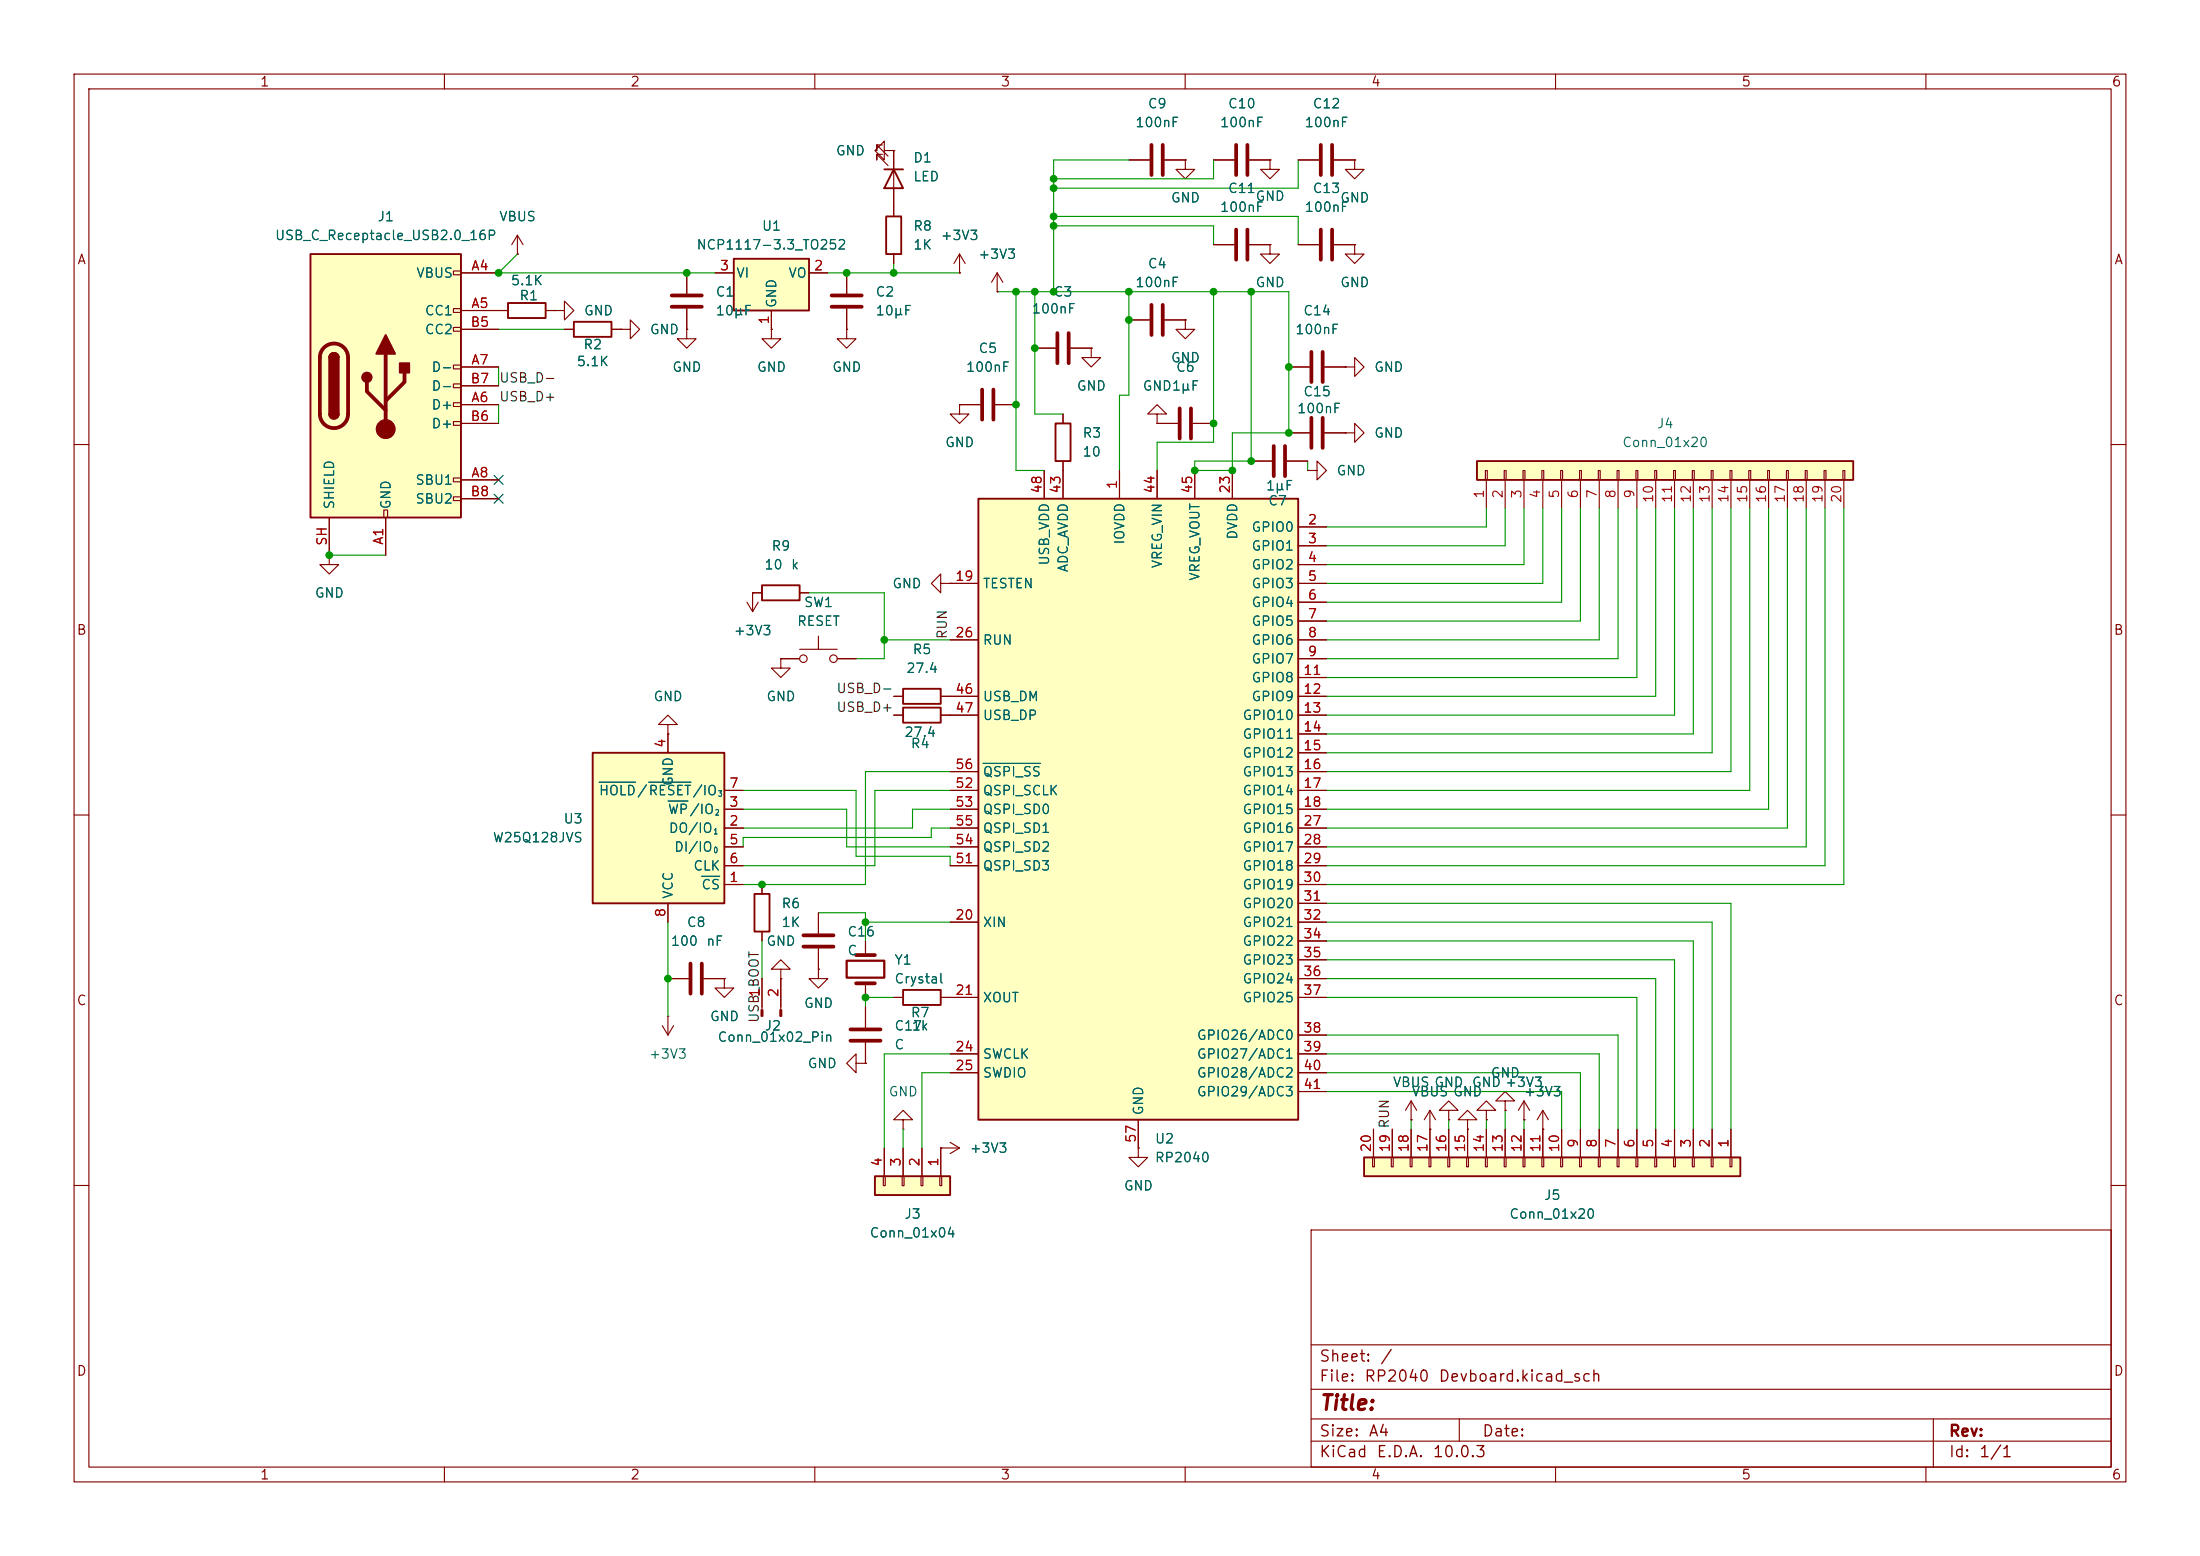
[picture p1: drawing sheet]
<svg xmlns="http://www.w3.org/2000/svg" width="297mm" height="210mm" viewBox="0 0 297 210" stroke-linecap="round" stroke-linejoin="round" font-family="sans-serif">
<g fill="none" stroke="#840000" stroke-width=".15">
<path d="M10 10h277v190h-277zM12 12h273v186h-273zM60 10v2M110 10v2M160 10v2M210 10v2M260 10v2M152.4 21.6h2.8M157.2 21.6h2.8M160 21.6v1.3h1.3l-1.3 1.2-1.3-1.2h1.3M160 21.6h.1M10 60h2"/>
<path d="M44.4 74.9v1.3h1.3l-1.3 1.3-1.2-1.3h1.2M44.4 74.9h.1M285 60h2M10 110h2M285 110h2M90.2 132.1h2.8M95 132.1h2.8M121.9 151.1h1.3l-1.3-1.2-1.3 1.2h1.3v1.3M121.9 152.4h.1M10 160h2M177 166h108v32h-108zM285 160h2"/>
<path d="M60 198v2M110 198v2M160 198v2M177 194.5h108M177 191.5h108M177 187.5h108M177 181.5h108M197 191.5v3M210 198v2M260 198v2M261 191.5v6.5"/>
</g>
<path d="M155.4 19.6v4M157 19.6v4M93.2 130v4.1M94.7 130v4.1" fill="none" stroke="#840000" stroke-width=".51"/>
<path d="M41.9 34.3h20.3v35.6h-20.3z" fill="#ffffc2"/>
<g fill="none" stroke="#840000" stroke-width=".15">
<path d="M61.2 36.6h1v.5h-1zM62.2 36.8h5.1M61.2 41.7h1v.5h-1zM61.2 44.2h1v.5h-1zM61.2 49.3h1v.5h-1zM61.2 51.8h1v.5h-1zM61.2 54.4h1v.5h-1zM61.2 56.9h1v.5h-1zM62.2 41.9h5.1M62.2 54.6h5.1M62.2 49.5h5.1M62.2 44.5h5.1"/>
<path d="M62.2 57.2h5.1M62.2 52.1h5.1M44.4 69.9v5M51.8 68.8h.5v1.1h-.5zM52.1 69.9v5M61.2 64.5h1v.5h-1zM61.2 67.1h1v.5h-1zM62.2 64.8h5.1M62.2 67.3h5.1M176.5 63.5h1.3v-1.3l1.3 1.3-1.3 1.3v-1.3M176.5 63.5h.1M116.8 127v1.9"/>
<path d="M116.8 132.7v1.9"/>
</g>
<path d="M41.9 34.3h20.3v35.6h-20.3zM44.4 48.3a.64 .64 0 0 1 .7-.7 .64 .64 0 0 1 .6 .7M44.4 55.9a.64 .64 0 0 0 .7 .6 .64 .64 0 0 0 .6-.6" fill="none" stroke="#840000" stroke-width=".25"/>
<path d="M43.7 46.9a1.9 1.9 0 0 1 2.1-.4 1.9 1.9 0 0 1 1.2 1.8v7.6a1.91 1.91 0 0 1-1.9 1.9 1.91 1.91 0 0 1-1.9-1.9v-7.6a1.9 1.9 0 0 1 .5-1.4zM49.5 51.6v1.2l2.6 2.6M52.1 47.8v10.1M54.6 50.3v1.3l-2.5 2.5M115.6 132.7h2.5M115.6 128.9h2.5" fill="none" stroke="#840000" stroke-width=".51"/>
<g fill="#840000" stroke="#840000" stroke-width=".25">
<path d="M44.4 48.3h1.3v7.6h-1.3z"/>
<path d="M44.6 47.8a.64 .64 0 0 1 .7-.1 .64 .64 0 0 1 .4 .6h-1.3z"/>
<path d="M44.4 55.9h1.3a.64 .64 0 0 1-.6 .6 .64 .64 0 0 1-.7-.6z"/>
<path d="M52.1 45.2l1.2 2.6h-2.5z"/>
<path d="M54 49h1.2v1.3h-1.2z"/>
<circle cx="49.5" cy="50.9" r=".63"/>
</g>
<circle cx="52.1" cy="57.9" r="1.27" fill="#840000" stroke="#840000" stroke-width=".15"/>
<path d="M114.3 129.7h5.1v2.3h-5.1z" fill="none" stroke="#840000" stroke-width=".3"/>
<path d="M118.1 158.8h10.2v2.5h-10.2z" fill="#ffffc2"/>
<path d="M68.6 40.9h5.1v2h-5.1zM102.9 79h5v2h-5zM118.1 158.8h10.2v2.5h-10.2z" fill="none" stroke="#840000" stroke-width=".25"/>
<g fill="none" stroke="#840000" stroke-width=".15">
<path d="M69.8 34.3h.1M69.8 31.8l-.7 1.2M69.8 31.8l.8 1.2M69.8 31.8v2.5M67.3 41.9h1.3M73.7 41.9h1.2M83.8 44.5h1.3v-1.3l1.3 1.3-1.3 1.2v-1.2M83.8 44.5h.1M104.1 44.5v1.2h1.3l-1.3 1.3-1.2-1.3h1.2M104.1 44.5h.1M181.6 49.5h1.3v-1.2l1.2 1.2-1.2 1.3v-1.3M181.6 49.5h.1"/>
<path d="M101.6 80h1.3M107.9 80h1.3M119.3 158.8h.2v1.2h-.2zM119.4 154.9v3.9M121.8 158.8h.2v1.2h-.2zM121.9 154.9v3.9M124.3 158.8h.3v1.2h-.3zM124.5 154.9v3.9M126.9 158.8h.2v1.2h-.2zM127 154.9v3.9"/>
</g>
<path d="M99.1 34.9h10.1v7h-10.1z" fill="#ffffc2"/>
<path d="M99.1 34.9h10.1v7h-10.1zM77.5 43.4h5v2.1h-5zM142.5 57.2h2v5h-2zM101.9 120.7h2v5h-2zM121.9 133.6h5.1v2h-5.1z" fill="none" stroke="#840000" stroke-width=".25"/>
<g fill="none" stroke="#840000" stroke-width=".15">
<path d="M92.7 36.8v2.8M96.5 36.8h2.6M109.2 36.8h2.6M74.9 41.9h1.3v-1.3l1.3 1.3-1.3 1.3v-1.3M74.9 41.9h.1M76.2 44.5h1.3M82.5 44.5h1.3M92.7 44.5v1.2h1.3l-1.3 1.3-1.3-1.3h1.3M92.7 44.5h.1M92.7 41.7v2.8M104.1 41.9v2.6M129.5 54.6v1.3h1.3l-1.3 1.3-1.2-1.3h1.2"/>
<path d="M129.5 54.6h.1M129.5 54.6h2.8M134.4 54.6h2.8M139.7 47h2.8M143.5 55.9v1.3M144.5 47h2.8M147.3 47v1.3h1.3l-1.3 1.2-1.3-1.2h1.3M147.3 47h.1M143.5 62.2v1.3M100.8 81.3l.8 1.3M101.6 80h.1M101.6 80v2.6"/>
<path d="M102.4 81.3l-.8 1.3M102.9 119.4v1.3M102.9 125.7v1.3M102.9 132.1v4.2M105.4 130.8h1.3l-1.3-1.3-1.3 1.3h1.3v1.3M105.4 132.1h.1M105.4 132.1v4.2M110.5 123.2v2.8M110.5 128v2.8M120.6 134.6h1.3M127 134.6h1.3"/>
</g>
<path d="M90.7 39.9h4M90.7 41.4h4M132.6 52.6v4M134.1 52.6v4M142.7 45v4M144.3 45v4M108.5 126.2h4M108.5 127.8h4" fill="none" stroke="#840000" stroke-width=".51"/>
<g fill="#840000" stroke="#840000" stroke-width=".15">
<path d="M102.7 136.3h.3v.9h-.3z"/>
<path d="M105.3 136.3h.2v.9h-.2z"/>
</g>
<path d="M80 101.6h17.8v20.3h-17.8z" fill="#ffffc2"/>
<path d="M80 101.6h17.8v20.3h-17.8z" fill="none" stroke="#840000" stroke-width=".25"/>
<g fill="none" stroke="#840000" stroke-width=".15">
<path d="M156.2 55.9h1.3l-1.3-1.3-1.3 1.3h1.3v1.3M156.2 57.2h.1M90.2 97.8h1.2l-1.2-1.3-1.3 1.3h1.3v1.3M90.2 99.1h.1M90.2 99.1v2.5M97.8 119.4h2.5M97.8 111.8h2.5M97.8 109.2h2.5M97.8 114.3h2.5M97.8 116.8h2.5M97.8 106.7h2.5M90.2 121.9v2.6"/>
<path d="M110.5 130.8v1.3h1.3l-1.3 1.3-1.3-1.3h1.3M110.5 130.8h.1"/>
</g>
<path d="M80.9 105.6h4.9M87.6 105.6h5.7M90.2 108.1h2.7M94.7 118.3h2.5" fill="none" stroke="#006464" stroke-width=".15"/>
<path d="M132.1 67.3h43.2v83.8h-43.2z" fill="#ffffc2"/>
<path d="M119.6 29.2h2.1v5.1h-2.1zM132.1 67.3h43.2v83.8h-43.2zM121.9 93h5.1v2h-5.1zM121.9 95.5h5.1v2h-5.1z" fill="none" stroke="#840000" stroke-width=".25"/>
<g fill="none" stroke="#840000" stroke-width=".15">
<path d="M119.4 20.3v-1.2l-1.3 1.2 1.3 1.3v-1.3h1.2M120.6 20.3h.1M120.6 27.9v1.3M120.6 34.3v1.3M128.3 78.7h3.8M141 63.5v3.8M143.5 63.5v3.8M151.1 63.5v3.8M156.2 63.5v3.8M161.3 63.5v3.8M166.4 63.5v3.8M175.3 71.1h3.8"/>
<path d="M175.3 73.7h3.8M175.3 76.2h3.8M175.3 78.7h3.8M120.6 94h1.3M120.6 96.5h1.3M127 94h5.1M127 96.5h5.1M128.3 86.4h3.8M175.3 81.3h3.8M175.3 83.8h3.8M175.3 86.4h3.8M175.3 88.9h3.8"/>
<path d="M175.3 91.4h3.8M175.3 94h3.8M175.3 96.5h3.8M175.3 99.1h3.8M128.3 104.1h3.8M128.3 106.7h3.8M128.3 109.2h3.8M128.3 111.8h3.8M128.3 114.3h3.8M128.3 116.8h3.8M175.3 101.6h3.8M175.3 104.1h3.8"/>
<path d="M175.3 106.7h3.8M175.3 109.2h3.8M175.3 111.8h3.8M175.3 114.3h3.8M175.3 116.8h3.8M175.3 119.4h3.8M128.3 124.5h3.8M128.3 134.6h3.8M175.3 124.5h3.8M175.3 134.6h3.8M175.3 121.9h3.8M175.3 127h3.8"/>
<path d="M175.3 129.5h3.8M175.3 132.1h3.8M175.3 139.7h3.8M115.6 143.5v-1.3l-1.3 1.3 1.3 1.3v-1.3h1.2M116.8 143.5h.1M128.3 142.2h3.8M128.3 144.8h3.8M153.7 151.1v3.8M175.3 142.2h3.8M175.3 144.8h3.8M175.3 147.3h3.8"/>
</g>
<path d="M132.7 103h7.8" fill="none" stroke="#006464" stroke-width=".15"/>
<path d="M199.4 62.2h50.8v2.6h-50.8z" fill="#ffffc2"/>
<path d="M119.4 22.9h2.5M120.6 22.9l1.3 2.5h-2.5zM199.4 62.2h50.8v2.6h-50.8z" fill="none" stroke="#840000" stroke-width=".25"/>
<g fill="none" stroke="#840000" stroke-width=".15">
<path d="M119.1 19.6h-.7v.7v-.7l1.5 1.5M114.3 36.8v2.8M119.1 20.8h-.7v.8v-.8l1.5 1.6M120.6 20.3v7.6M129.5 36.8h.1M129.5 34.3l-.7 1.3M129.5 34.3l.8 1.3M129.5 34.3v2.5M134.6 39.4h.1M134.6 36.8l-.7 1.3M134.6 36.8l.8 1.3M134.6 36.8v2.6"/>
<path d="M163.8 33h2.8M163.8 21.6h2.8M168.7 33h2.7M168.7 21.6h2.7M171.4 21.6v1.3h1.3l-1.3 1.2-1.2-1.2h1.2M171.4 21.6h.1M175.3 33h2.8M175.3 21.6h2.8M180.1 33h2.8M180.1 21.6h2.8M182.9 21.6v1.3h1.2l-1.2 1.2-1.3-1.2h1.3M182.9 21.6h.1"/>
<path d="M114.3 44.5v1.2h1.3l-1.3 1.3-1.3-1.3h1.3M114.3 44.5h.1M114.3 41.7v2.8M127 78.7v-1.2l-1.3 1.2 1.3 1.3v-1.3h1.3M128.3 78.7h.1M200.5 63.5h.3v1.3h-.3zM200.7 64.8v3.8M203.1 63.5h.2v1.3h-.2zM203.2 64.8v3.8M205.6 63.5h.3v1.3h-.3zM205.7 64.8v3.8M208.2 63.5h.2v1.3h-.2z"/>
<path d="M208.3 64.8v3.8M210.7 63.5h.2v1.3h-.2zM210.8 64.8v3.8M213.2 63.5h.3v1.3h-.3zM213.4 64.8v3.8M215.8 63.5h.2v1.3h-.2zM215.9 64.8v3.8M218.3 63.5h.3v1.3h-.3zM218.4 64.8v3.8M220.9 63.5h.2v1.3h-.2zM221 64.8v3.8M223.4 63.5h.2v1.3h-.2z"/>
<path d="M223.5 64.8v3.8M225.9 63.5h.3v1.3h-.3zM226.1 64.8v3.8M228.5 63.5h.2v1.3h-.2zM228.6 64.8v3.8M231 63.5h.3v1.3h-.3zM231.1 64.8v3.8M233.6 63.5h.2v1.3h-.2zM233.7 64.8v3.8M236.1 63.5h.2v1.3h-.2zM236.2 64.8v3.8M238.6 63.5h.3v1.3h-.3z"/>
<path d="M238.8 64.8v3.8M241.2 63.5h.2v1.3h-.2zM241.3 64.8v3.8M243.7 63.5h.3v1.3h-.3zM243.8 64.8v3.8M246.3 63.5h.2v1.3h-.2zM246.4 64.8v3.8M248.8 63.5h.2v1.3h-.2zM248.9 64.8v3.8M105.4 88.9v1.3h1.3l-1.3 1.2-1.3-1.2h1.3M105.4 88.9h.1M105.4 88.9h2.5"/>
<path d="M107.9 87.6h5.1M110.5 85.9v1.7M113 88.9h2.6M89.4 138.4l.8 1.3M90.2 137.2h.1M90.2 137.2v2.5M90.9 138.4l-.7 1.3M97.8 132.1v1.3h1.3l-1.3 1.2-1.3-1.2h1.3M97.8 132.1h.1M116.8 135.9v2.8M116.8 140.7v2.8M127 154.9h.1"/>
<path d="M127 154.9h2.5M128.3 154.2l1.2 .7M129.5 154.9l-1.2 .8M153.7 154.9v1.3h1.2l-1.2 1.3-1.3-1.3h1.3M153.7 154.9h.1M190.5 151.1h.1M190.5 148.6l-.8 1.3M190.5 148.6l.8 1.3M190.5 148.6v2.5M193 152.4h.1M193 149.9l-.7 1.2M193 149.9l.8 1.2"/>
<path d="M193 149.9v2.5M195.6 149.9h1.2l-1.2-1.3-1.3 1.3h1.3v1.2M195.6 151.1h.1M198.1 151.1h1.3l-1.3-1.2-1.3 1.2h1.3v1.3M198.1 152.4h.1M200.7 149.9h1.2l-1.2-1.3-1.3 1.3h1.3v1.2M200.7 151.1h.1M203.2 148.6h1.3l-1.3-1.3-1.3 1.3h1.3v1.3M203.2 149.9h.1M205.7 151.1h.1M205.7 148.6v2.5M205.7 148.6l-.7 1.3"/>
<path d="M205.7 148.6l.8 1.3M208.3 152.4h.1M208.3 149.9v2.5M208.3 149.9l-.8 1.2M208.3 149.9l.7 1.2"/>
<circle cx="108.5" cy="88.9" r=".51"/>
<circle cx="112.5" cy="88.9" r=".51"/>
</g>
<path d="M166.9 19.6v4M168.4 19.6v4M178.3 19.6v4M179.8 19.6v4M112.3 39.9h4M166.9 31v4.1M168.4 31v4.1M178.3 31v4.1M179.8 31v4.1M112.3 41.4h4M114.8 138.9h4.1M114.8 140.5h4.1" fill="none" stroke="#840000" stroke-width=".51"/>
<path d="M184.1 156.2h50.8v2.6h-50.8z" fill="#ffffc2"/>
<path d="M184.1 156.2h50.8v2.6h-50.8z" fill="none" stroke="#840000" stroke-width=".25"/>
<g fill="none" stroke="#840000" stroke-width=".15">
<path d="M62.2 36.8h5.1M69.8 34.3h.1M92.7 36.8v2.8M96.5 36.8h2.6M109.2 36.8h2.6M114.3 36.8v2.8M120.6 20.3h.1M120.6 20.3v2.6M120.6 25.4v3.8M120.6 34.3v1.3M129.5 36.8h.1M134.6 39.4h.1"/>
<path d="M152.4 21.6h2.8M157.2 21.6h2.8M160 21.6h.1M163.8 21.6h2.8M163.8 33h2.8M168.7 21.6h2.7M168.7 33h2.7M171.4 33v1.3h1.3l-1.3 1.3-1.2-1.3h1.2M171.4 33h.1M171.4 21.6h.1M175.3 21.6h2.8M175.3 33h2.8"/>
<path d="M180.1 21.6h2.8M180.1 33h2.8M182.9 33v1.3h1.2l-1.2 1.3-1.3-1.3h1.3M182.9 33h.1M182.9 21.6h.1M62.2 57.2h5.1M62.2 49.5h5.1M62.2 41.9h6.4M62.2 54.6h5.1M62.2 44.5h5.1M62.2 52.1h5.1M73.7 41.9h1.2"/>
<path d="M74.9 41.9h.1M76.2 44.5h1.3M82.5 44.5h1.3M83.8 44.5h.1M92.7 44.5h.1M92.7 41.7v2.8M104.1 44.5h.1M104.1 41.9v2.6M114.3 44.5h.1M114.3 41.7v2.8M129.5 54.6h.1M129.5 54.6h2.8"/>
<path d="M134.4 54.6h2.8M139.7 47h2.8M143.5 55.9v1.3M144.5 47h2.8M147.3 47h.1M152.4 43.2h2.8M156.2 57.2h.1M156.2 57.2h2.8M157.2 43.2h2.8M160 43.2v1.3h1.3l-1.3 1.2-1.3-1.2h1.3M160 43.2h.1M161 57.2h2.8"/>
<path d="M174 49.5h2.8M174 58.4h2.8M178.8 49.5h2.8M178.8 58.4h2.8M181.6 58.4h1.3v-1.2l1.2 1.2-1.2 1.3v-1.3M181.6 58.4h.1M181.6 49.5h.1M44.4 74.9h.1M44.4 69.9v5M52.1 69.9v5M62.2 64.8h5.1M62.2 67.3h5.1"/>
<path d="M128.3 78.7h.1M128.3 78.7h3.8M141 63.5v3.8M143.5 62.2v5.1M151.1 63.5v3.8M156.2 63.5v3.8M161.3 63.5v3.8M166.4 63.5v3.8M168.9 62.2h2.8M173.7 62.2h2.8M175.3 71.1h3.8M175.3 73.7h3.8"/>
<path d="M175.3 76.2h3.8M175.3 78.7h3.8M176.5 63.5h.1M90.2 99.1h.1M90.2 99.1v2.5M101.6 80h.1M101.6 80h1.3M105.4 88.9h.1M105.4 88.9h2.5M107.9 80h1.3M113 88.9h2.6M120.6 94h1.3"/>
<path d="M120.6 96.5h1.3M127 94h5.1M127 96.5h5.1M128.3 86.4h3.8M175.3 94h3.8M175.3 96.5h3.8M175.3 88.9h3.8M175.3 81.3h3.8M175.3 83.8h3.8M175.3 86.4h3.8M175.3 91.4h3.8M175.3 99.1h3.8"/>
<path d="M97.8 119.4h2.5M97.8 111.8h2.5M97.8 109.2h2.5M97.8 114.3h2.5M97.8 116.8h2.5M97.8 106.7h2.5M102.9 119.4v1.3M128.3 111.8h3.8M128.3 109.2h3.8M128.3 114.3h3.8M128.3 116.8h3.8M128.3 106.7h3.8"/>
<path d="M128.3 104.1h3.8M175.3 119.4h3.8M175.3 111.8h3.8M175.3 109.2h3.8M175.3 114.3h3.8M175.3 116.8h3.8M175.3 106.7h3.8M175.3 101.6h3.8M175.3 104.1h3.8M90.2 121.9v2.6M90.2 132.1h2.8M95 132.1h2.8"/>
<path d="M97.8 132.1h.1M102.9 125.7v1.3M102.9 132.1v3.8M105.4 132.1h.1M105.4 132.1v3.8M110.5 130.8h.1M110.5 123.2v2.8M110.5 128v2.8M116.8 127v1.3M116.8 133.4v1.2M116.8 135.9v2.8M120.6 134.6h1.3"/>
<path d="M127 134.6h5.1M128.3 124.5h3.8M175.3 132.1h3.8M175.3 134.6h3.8M175.3 124.5h3.8M175.3 121.9h3.8M175.3 127h3.8M175.3 129.5h3.8M175.3 139.7h3.8M116.8 143.5h.1M116.8 140.7v2.8M119.4 154.9v3.9"/>
<path d="M121.9 154.9v3.9M124.5 154.9v3.9M127 154.9h.1M127 154.9v3.9M128.3 142.2h3.8M128.3 144.8h3.8M153.7 154.9h.1M153.7 151.1v3.8M175.3 142.2h3.8M175.3 144.8h3.8M175.3 147.3h3.8M185.3 156.2h.2v1.3h-.2z"/>
<path d="M185.4 152.4v3.8M187.8 156.2h.3v1.3h-.3zM188 152.4v3.8M190.4 156.2h.2v1.3h-.2zM190.5 151.1h.1M190.5 152.4v3.8M192.9 156.2h.3v1.3h-.3zM193 152.4h.1M193 152.4v3.8M195.5 156.2h.2v1.3h-.2zM195.6 151.1h.1M195.6 152.4v3.8"/>
<path d="M198 156.2h.2v1.3h-.2zM198.1 152.4h.1M198.1 152.4v3.8M200.5 156.2h.3v1.3h-.3zM200.7 151.1h.1M200.7 152.4v3.8M203.1 156.2h.2v1.3h-.2zM203.2 149.9h.1M203.2 152.4v3.8M205.6 156.2h.3v1.3h-.3zM205.7 151.1h.1M205.7 152.4v3.8"/>
<path d="M208.2 156.2h.2v1.3h-.2zM208.3 152.4h.1M208.3 152.4v3.8M210.7 156.2h.2v1.3h-.2zM210.8 152.4v3.8M213.2 156.2h.3v1.3h-.3zM213.4 152.4v3.8M215.8 156.2h.2v1.3h-.2zM215.9 152.4v3.8M218.3 156.2h.3v1.3h-.3zM218.4 152.4v3.8M220.9 156.2h.2v1.3h-.2z"/>
<path d="M221 152.4v3.8M223.4 156.2h.2v1.3h-.2zM223.5 152.4v3.8M225.9 156.2h.3v1.3h-.3zM226.1 152.4v3.8M228.5 156.2h.2v1.3h-.2zM228.6 152.4v3.8M231 156.2h.3v1.3h-.3zM231.1 152.4v3.8M233.6 156.2h.2v1.3h-.2zM233.7 152.4v3.8"/>
</g>
<path d="M155.4 41.1v4.1M157 41.1v4.1M159.3 55.1v4.1M160.8 55.1v4.1M177 47.5v4.1M177 56.4v4.1M178.6 47.5v4.1M178.6 56.4v4.1M172 60.2v4.1M173.5 60.2v4.1" fill="none" stroke="#840000" stroke-width=".51"/>
<g fill="none" stroke="#009600" stroke-width=".15">
<path d="M69.8 34.3l-2.5 2.5h29.2M111.8 36.8h17.7M120.6 35.6v1.2M134.6 39.4h39.4v19h-7.6v5.1h-5.1v-1.3h7.6v-22.8M137.2 39.4v24.1h3.8M139.7 39.4v16.5h3.8M142.2 29.2h33.1v3.8M142.2 30.5h21.6v2.5M152.4 21.6h-10.2v17.8M152.4 39.4v13.9h-1.3v10.2M163.8 21.6v2.5h-21.6M163.8 39.4v20.3h-7.6v3.8"/>
<path d="M175.3 21.6v3.8h-33.1M67.3 49.5v2.6M67.3 54.6v2.6M67.3 44.5h8.9M44.4 74.9h7.7M176.5 62.2v1.3M200.7 68.6v2.5h-21.6M203.2 68.6v5.1h-24.1M205.7 68.6v7.6h-26.6M208.3 68.6v10.1h-29.2M210.8 68.6v12.7h-31.7M213.4 68.6v15.2h-34.3"/>
<path d="M215.9 68.6v17.8h-36.8M218.4 68.6v20.3h-39.3M221 68.6v22.8h-41.9M223.5 68.6v25.4h-44.4M226.1 68.6v27.9h-47M228.6 68.6v30.5h-49.5M231.1 68.6v33h-52M233.7 68.6v35.5h-54.6M236.2 68.6v38.1h-57.1M238.8 68.6v40.6h-59.7M241.3 68.6v43.2h-62.2M243.8 68.6v45.7h-64.7"/>
<path d="M246.4 68.6v48.2h-67.3M248.9 68.6v50.8h-69.8M109.2 80h10.2v8.9h-3.8M119.4 86.4h8.9M100.3 106.7h15.3v8.9h12.7v1.2M100.3 109.2h14v5.1h14M128.3 106.7h-10.2v10.1h-17.8M128.3 109.2h-5.1v2.6h-22.9M128.3 111.8h-2.6v1.2h-25.4v1.3M128.3 104.1h-11.5v15.3h-16.5M90.2 124.5v12.7M102.9 127v5.1"/>
<path d="M110.5 123.2h6.3v3.8M116.8 124.5h11.5M120.6 134.6h-3.8v1.3M179.1 124.5h52v27.9M179.1 134.6h41.9v17.8M179.1 121.9h54.6v30.5M179.1 127h49.5v25.4M179.1 129.5h47v22.9M179.1 132.1h44.4v20.3M179.1 139.7h39.3v12.7M121.9 152.4v2.5M128.3 142.2h-8.9v12.7"/>
<path d="M128.3 144.8h-3.8v10.1M179.1 144.8h34.3v7.6M179.1 142.2h36.8v10.2M179.1 147.3h31.7v5.1M190.5 151.1v1.3M195.6 151.1v1.3M200.7 151.1v1.3M203.2 149.9v2.5M205.7 151.1v1.3"/>
</g>
<path d="M66.7 64.2l1.2 1.2M66.7 66.7l1.2 1.2M67.9 64.2l-1.2 1.2M67.9 66.7l-1.2 1.2" fill="none" stroke="#000084" stroke-width=".15"/>
<path d="M80.9 105.6h4.9M87.6 105.6h5.7M90.2 108.1h2.7M94.7 118.3h2.5M132.7 103h7.8" fill="none" stroke="#006464" stroke-width=".15"/>
<g fill="#009600" stroke="#009600" stroke-width=".14">
<circle cx="67.3" cy="36.8" r=".46"/>
<circle cx="44.4" cy="74.9" r=".46"/>
<circle cx="92.7" cy="36.8" r=".46"/>
<circle cx="114.3" cy="36.8" r=".46"/>
<circle cx="139.7" cy="39.4" r=".46"/>
<circle cx="152.4" cy="39.4" r=".46"/>
<circle cx="142.2" cy="39.4" r=".46"/>
<circle cx="139.7" cy="47" r=".46"/>
<circle cx="137.2" cy="54.6" r=".46"/>
<circle cx="137.2" cy="39.4" r=".46"/>
<circle cx="163.8" cy="57.2" r=".46"/>
<circle cx="163.8" cy="39.4" r=".46"/>
<circle cx="168.9" cy="39.4" r=".46"/>
<circle cx="161.3" cy="63.5" r=".46"/>
<circle cx="166.4" cy="63.5" r=".46"/>
<circle cx="168.9" cy="62.2" r=".46"/>
<circle cx="120.6" cy="36.8" r=".46"/>
<circle cx="102.9" cy="119.4" r=".46"/>
<circle cx="119.4" cy="86.4" r=".46"/>
<circle cx="116.8" cy="134.6" r=".46"/>
<circle cx="116.8" cy="124.5" r=".46"/>
<circle cx="90.2" cy="132.1" r=".46"/>
<circle cx="142.2" cy="24.1" r=".46"/>
<circle cx="142.2" cy="25.4" r=".46"/>
<circle cx="142.2" cy="29.2" r=".46"/>
<circle cx="142.2" cy="30.5" r=".46"/>
<circle cx="152.4" cy="43.2" r=".46"/>
<circle cx="174" cy="58.4" r=".46"/>
<circle cx="174" cy="49.5" r=".46"/>
</g>
<text font-size="2" fill="#840000" x="178" y="190.8">Title:</text>
<g font-size="1.5" fill="#840000">
<text x="178" y="184.2">Sheet:</text>
<text x="186.2" y="184.2">/</text>
<text x="178" y="186.9">File:</text>
<text x="184.1" y="186.9">RP2040</text>
<text x="194.1" y="186.9">Devboard.kicad_sch</text>
<text x="178" y="197.1">KiCad</text>
<text x="178" y="194.3">Size:</text>
<text x="184.7" y="194.3">A4</text>
<text x="185.7" y="197.1">E.D.A.</text>
<text x="193.3" y="197.1">10.0.3</text>
<text x="200" y="194.3">Date:</text>
<text x="263" y="194.3">Rev:</text>
<text x="263" y="197.1">Id:</text>
<text x="267.1" y="197.1">1/1</text>
</g>
<g font-size="1.3" fill="#840000">
<text x="35" y="12">1</text>
<text x="85" y="12">2</text>
<text x="135" y="12">3</text>
<text x="185" y="12">4</text>
<text x="235" y="12">5</text>
<text x="285" y="12">6</text>
<text x="10.3" y="36">A</text>
<text x="285.3" y="36">A</text>
<text x="10.3" y="86">B</text>
<text x="285.3" y="86">B</text>
<text x="10.3" y="136">C</text>
<text x="285.3" y="136">C</text>
<text x="10.3" y="186">D</text>
<text x="285.3" y="186">D</text>
<text x="35" y="200">1</text>
<text x="85" y="200">2</text>
<text x="135" y="200">3</text>
<text x="185" y="200">4</text>
<text x="235" y="200">5</text>
<text x="285" y="200">6</text>
</g>
<g font-size="1.3" fill="#006464">
<text x="153.2" y="17.5">100nF</text>
<text x="154.9" y="14.9">C9</text>
<text x="164.6" y="17.5">100nF</text>
<text x="165.7" y="14.9">C10</text>
<text x="176" y="17.5">100nF</text>
<text x="177.1" y="14.9">C12</text>
<text x="112.8" y="21.3">GND</text>
<text x="123.2" y="22.2">D1</text>
<text x="123.2" y="24.8">LED</text>
<text x="158" y="27.6">GND</text>
<text x="164.6" y="28.9">100nF</text>
<text x="165.7" y="26.4">C11</text>
<text x="169.4" y="27.4">GND</text>
<text x="176" y="28.9">100nF</text>
<text x="177.1" y="26.4">C13</text>
<text x="180.8" y="27.6">GND</text>
<text x="37" y="32.7">USB_C_Receptacle_USB2.0_16P</text>
<text x="50.9" y="30.2">J1</text>
<text x="67.3" y="30.2">VBUS</text>
<text x="93.9" y="34">NCP1117-3.3_TO252</text>
<text x="102.8" y="31.5">U1</text>
<text x="123.2" y="31.5">R8</text>
<text x="123.2" y="34">1K</text>
<text x="126.9" y="32.7">+3V3</text>
<text x="132" y="35.3">+3V3</text>
<text x="56.1" y="37.8">VBUS</text>
<text x="68.9" y="38.8">5.1K</text>
<text x="70" y="40.8">R1</text>
<text x="96.5" y="40.3">C1</text>
<text x="99.3" y="37.8">VI</text>
<text x="105.1" y="41.7" transform="rotate(-90 105.1 41.7)">GND</text>
<text x="106.3" y="37.8">VO</text>
<text x="118.1" y="40.3">C2</text>
<text x="142.2" y="40.3">C3</text>
<text x="153.2" y="39.1">100nF</text>
<text x="154.9" y="36.5">C4</text>
<text x="169.4" y="39.1">GND</text>
<text x="180.8" y="39.1">GND</text>
<text x="57.3" y="42.9">CC1</text>
<text x="57.3" y="45.4">CC2</text>
<text x="78.7" y="47.5">R2</text>
<text x="78.7" y="42.9">GND</text>
<text x="87.6" y="45.4">GND</text>
<text x="96.5" y="42.9">10μF</text>
<text x="118.1" y="42.9">10μF</text>
<text x="132" y="48">C5</text>
<text x="139.2" y="42.6">100nF</text>
<text x="174.8" y="45.4">100nF</text>
<text x="175.9" y="42.9">C14</text>
<text x="58.2" y="50.5">D-</text>
<text x="58.2" y="53">D-</text>
<text x="77.8" y="49.7">5.1K</text>
<text x="90.7" y="50.5">GND</text>
<text x="102.1" y="50.5">GND</text>
<text x="112.3" y="50.5">GND</text>
<text x="130.3" y="50.5">100nF</text>
<text x="145.3" y="53">GND</text>
<text x="154.2" y="53">GND1µF</text>
<text x="158" y="49.2">GND</text>
<text x="158.7" y="50.5">C6</text>
<text x="175.9" y="53.8">C15</text>
<text x="185.4" y="50.5">GND</text>
<text x="58.2" y="55.6">D+</text>
<text x="58.2" y="58.1">D+</text>
<text x="146.1" y="59.4">R3</text>
<text x="175" y="56.1">100nF</text>
<text x="185.4" y="59.4">GND</text>
<text x="223.6" y="58.1">J4</text>
<text x="56" y="65.7">SBU1</text>
<text x="127.5" y="60.7">GND</text>
<text x="146.1" y="61.9">10</text>
<text x="180.3" y="64.5">GND</text>
<text x="218.9" y="60.7">Conn_01x20</text>
<text x="45.4" y="68.8" transform="rotate(-90 45.4 68.8)">SHIELD</text>
<text x="53" y="68.8" transform="rotate(-90 53 68.8)">GND</text>
<text x="56" y="68.3">SBU2</text>
<text x="170.8" y="66.5">1µF</text>
<text x="171.1" y="68.5">C7</text>
<text x="103.1" y="77.2">10</text>
<text x="104.1" y="74.6">R9</text>
<text x="106.7" y="77.2">k</text>
<text x="141.9" y="76.4" transform="rotate(-90 141.9 76.4)">USB_VDD</text>
<text x="144.5" y="77.3" transform="rotate(-90 144.5 77.3)">ADC_AVDD</text>
<text x="152.1" y="73.6" transform="rotate(-90 152.1 73.6)">IOVDD</text>
<text x="157.2" y="76.8" transform="rotate(-90 157.2 76.8)">VREG_VIN</text>
<text x="167.3" y="72.9" transform="rotate(-90 167.3 72.9)">DVDD</text>
<text x="168.9" y="72.1">GPIO0</text>
<text x="168.9" y="74.6">GPIO1</text>
<text x="168.9" y="77.2">GPIO2</text>
<text x="42.4" y="81">GND</text>
<text x="108.5" y="82.3">SW1</text>
<text x="120.4" y="79.7">GND</text>
<text x="132.6" y="79.7">TESTEN</text>
<text x="162.3" y="78.5" transform="rotate(-90 162.3 78.5)">VREG_VOUT</text>
<text x="168.9" y="79.7">GPIO3</text>
<text x="168.9" y="82.3">GPIO4</text>
<text x="99" y="86.1">+3V3</text>
<text x="107.5" y="84.8">RESET</text>
<text x="123.1" y="88.6">R5</text>
<text x="132.6" y="87.3">RUN</text>
<text x="168.9" y="84.8">GPIO5</text>
<text x="168.9" y="87.3">GPIO6</text>
<text x="168.9" y="89.9">GPIO7</text>
<text x="88.1" y="95">GND</text>
<text x="103.4" y="95">GND</text>
<text x="122.2" y="91.1">27.4</text>
<text x="132.6" y="95">USB_DM</text>
<text x="168.9" y="92.4">GPIO8</text>
<text x="168.9" y="95">GPIO9</text>
<text x="122" y="99.8">27.4</text>
<text x="122.9" y="101.3">R4</text>
<text x="132.6" y="97.5">USB_DP</text>
<text x="167.7" y="97.5">GPIO10</text>
<text x="167.7" y="100">GPIO11</text>
<text x="80.8" y="107.7">HOLD/RESET/IO</text>
<text x="91.1" y="106.2" transform="rotate(-90 91.1 106.2)">GND</text>
<text x="132.6" y="107.7">QSPI_SCLK</text>
<text x="132.6" y="105.1">QSPI_SS</text>
<text x="167.7" y="102.6">GPIO12</text>
<text x="167.7" y="105.1">GPIO13</text>
<text x="167.7" y="107.7">GPIO14</text>
<text x="76" y="111.5">U3</text>
<text x="90.1" y="110.2">WP/IO</text>
<text x="90.2" y="112.7">DO/IO</text>
<text x="132.6" y="110.2">QSPI_SD0</text>
<text x="132.6" y="112.7">QSPI_SD1</text>
<text x="167.7" y="110.2">GPIO15</text>
<text x="167.7" y="112.7">GPIO16</text>
<text x="66.4" y="114">W25Q128JVS</text>
<text x="90.9" y="115.3">DI/IO</text>
<text x="93.5" y="117.8">CLK</text>
<text x="132.6" y="117.8">QSPI_SD3</text>
<text x="132.6" y="115.3">QSPI_SD2</text>
<text x="167.7" y="115.3">GPIO17</text>
<text x="167.7" y="117.8">GPIO18</text>
<text x="91.1" y="121.4" transform="rotate(-90 91.1 121.4)">VCC</text>
<text x="92.6" y="125.4">C8</text>
<text x="94.6" y="120.4">CS</text>
<text x="105.4" y="122.9">R6</text>
<text x="105.4" y="125.4">1K</text>
<text x="132.6" y="125.4">XIN</text>
<text x="167.7" y="120.4">GPIO19</text>
<text x="167.7" y="122.9">GPIO20</text>
<text x="167.7" y="125.4">GPIO21</text>
<text x="90.5" y="128">100</text>
<text x="95.3" y="128">nF</text>
<text x="103.4" y="128">GND</text>
<text x="114.3" y="126.7">C16</text>
<text x="114.3" y="129.2">C</text>
<text x="120.7" y="130.5">Y1</text>
<text x="167.7" y="128">GPIO22</text>
<text x="167.7" y="130.5">GPIO23</text>
<text x="108.5" y="136.4">GND</text>
<text x="120.7" y="133.1">Crystal</text>
<text x="122.9" y="137.6">R7</text>
<text x="132.6" y="135.6">XOUT</text>
<text x="167.7" y="133.1">GPIO24</text>
<text x="167.7" y="135.6">GPIO25</text>
<text x="87.5" y="143.2">+3V3</text>
<text x="95.8" y="138.1">GND</text>
<text x="96.8" y="140.9">Conn_01x02_Pin</text>
<text x="103.1" y="139.4">J2</text>
<text x="120.7" y="139.4">C17</text>
<text x="120.7" y="141.9">C</text>
<text x="123" y="139.4">1k</text>
<text x="132.6" y="143.2">SWCLK</text>
<text x="161.5" y="140.7">GPIO26/ADC0</text>
<text x="161.5" y="143.2">GPIO27/ADC1</text>
<text x="108.9" y="144.5">GND</text>
<text x="119.9" y="148.3">GND</text>
<text x="132.6" y="145.8">SWDIO</text>
<text x="161.5" y="145.8">GPIO28/ADC2</text>
<text x="161.5" y="148.3">GPIO29/ADC3</text>
<text x="187.9" y="147">VBUS GND</text>
<text x="190.5" y="148.3">VBUS GND</text>
<text x="198.6" y="147">GND</text>
<text x="201.2" y="145.8">GND</text>
<text x="205.6" y="148.3">+3V3</text>
<text x="130.8" y="155.9">+3V3</text>
<text x="154.6" y="150.6" transform="rotate(-90 154.6 150.6)">GND</text>
<text x="155.8" y="154.6">U2</text>
<text x="151.6" y="161">GND</text>
<text x="155.8" y="157.2">RP2040</text>
<text x="117.3" y="167.3">Conn_01x04</text>
<text x="122" y="164.8">J3</text>
<text x="203.7" y="164.8">Conn_01x20</text>
<text x="208.4" y="162.3">J5</text>
</g>
<g font-size="1.3" fill="#a90000">
<text x="63.5" y="36.8">A4</text>
<text x="63.5" y="41.9">A5</text>
<text x="97.1" y="36.8">3</text>
<text x="109.8" y="36.8">2</text>
<text x="63.4" y="44.4">B5</text>
<text x="104.1" y="43.9" transform="rotate(-90 104.1 43.9)">1</text>
<text x="63.4" y="52">B7</text>
<text x="63.5" y="49.5">A7</text>
<text x="63.4" y="57.1">B6</text>
<text x="63.5" y="54.6">A6</text>
<text x="63.5" y="64.7">A8</text>
<text x="63.4" y="67.3">B8</text>
<text x="140.9" y="66.7" transform="rotate(-90 140.9 66.7)">48</text>
<text x="143.5" y="66.7" transform="rotate(-90 143.5 66.7)">43</text>
<text x="151.1" y="66.1" transform="rotate(-90 151.1 66.1)">1</text>
<text x="156.2" y="66.7" transform="rotate(-90 156.2 66.7)">44</text>
<text x="161.3" y="66.7" transform="rotate(-90 161.3 66.7)">45</text>
<text x="166.3" y="66.7" transform="rotate(-90 166.3 66.7)">23</text>
<text x="176.5" y="71.1">2</text>
<text x="200.6" y="67.4" transform="rotate(-90 200.6 67.4)">1</text>
<text x="203.2" y="67.4" transform="rotate(-90 203.2 67.4)">2</text>
<text x="205.7" y="67.4" transform="rotate(-90 205.7 67.4)">3</text>
<text x="208.3" y="67.4" transform="rotate(-90 208.3 67.4)">4</text>
<text x="210.8" y="67.4" transform="rotate(-90 210.8 67.4)">5</text>
<text x="213.3" y="67.4" transform="rotate(-90 213.3 67.4)">6</text>
<text x="215.9" y="67.4" transform="rotate(-90 215.9 67.4)">7</text>
<text x="218.4" y="67.4" transform="rotate(-90 218.4 67.4)">8</text>
<text x="221" y="67.4" transform="rotate(-90 221 67.4)">9</text>
<text x="223.5" y="68" transform="rotate(-90 223.5 68)">10</text>
<text x="226" y="68" transform="rotate(-90 226 68)">11</text>
<text x="228.6" y="68" transform="rotate(-90 228.6 68)">12</text>
<text x="231.1" y="68" transform="rotate(-90 231.1 68)">13</text>
<text x="233.7" y="68" transform="rotate(-90 233.7 68)">14</text>
<text x="236.2" y="68" transform="rotate(-90 236.2 68)">15</text>
<text x="238.7" y="68" transform="rotate(-90 238.7 68)">16</text>
<text x="241.3" y="68" transform="rotate(-90 241.3 68)">17</text>
<text x="243.8" y="68" transform="rotate(-90 243.8 68)">18</text>
<text x="246.4" y="68" transform="rotate(-90 246.4 68)">19</text>
<text x="248.9" y="68" transform="rotate(-90 248.9 68)">20</text>
<text x="44.4" y="73.8" transform="rotate(-90 44.4 73.8)">SH</text>
<text x="52" y="73.6" transform="rotate(-90 52 73.6)">A1</text>
<text x="176.5" y="73.6">3</text>
<text x="176.5" y="76.2">4</text>
<text x="128.9" y="78.7">19</text>
<text x="176.5" y="78.7">5</text>
<text x="176.5" y="81.3">6</text>
<text x="176.5" y="83.8">7</text>
<text x="128.9" y="86.3">26</text>
<text x="176.5" y="86.3">8</text>
<text x="176.5" y="88.9">9</text>
<text x="128.9" y="94">46</text>
<text x="175.9" y="91.4">11</text>
<text x="175.9" y="94">12</text>
<text x="90.1" y="101" transform="rotate(-90 90.1 101)">4</text>
<text x="128.9" y="96.5">47</text>
<text x="175.9" y="96.5">13</text>
<text x="175.9" y="99">14</text>
<text x="175.9" y="101.6">15</text>
<text x="98.4" y="106.7">7</text>
<text x="128.9" y="106.7">52</text>
<text x="128.9" y="104.1">56</text>
<text x="175.9" y="104.1">16</text>
<text x="175.9" y="106.7">17</text>
<text x="98.4" y="111.7">2</text>
<text x="98.4" y="109.2">3</text>
<text x="128.9" y="109.2">53</text>
<text x="128.9" y="111.7">55</text>
<text x="175.9" y="109.2">18</text>
<text x="175.9" y="111.7">27</text>
<text x="98.4" y="119.4">1</text>
<text x="98.4" y="114.3">5</text>
<text x="98.4" y="116.8">6</text>
<text x="128.9" y="116.8">51</text>
<text x="128.9" y="114.3">54</text>
<text x="175.9" y="114.3">28</text>
<text x="175.9" y="116.8">29</text>
<text x="175.9" y="119.4">30</text>
<text x="90.1" y="123.9" transform="rotate(-90 90.1 123.9)">8</text>
<text x="128.9" y="124.4">20</text>
<text x="175.9" y="121.9">31</text>
<text x="175.9" y="124.4">32</text>
<text x="175.9" y="127">34</text>
<text x="175.9" y="129.5">35</text>
<text x="102.8" y="134.7" transform="rotate(-90 102.8 134.7)">1</text>
<text x="105.4" y="134.7" transform="rotate(-90 105.4 134.7)">2</text>
<text x="128.9" y="134.6">21</text>
<text x="175.9" y="132.1">36</text>
<text x="175.9" y="134.6">37</text>
<text x="128.9" y="142.2">24</text>
<text x="175.9" y="139.7">38</text>
<text x="175.9" y="142.2">39</text>
<text x="128.9" y="144.8">25</text>
<text x="175.9" y="144.8">40</text>
<text x="175.9" y="147.3">41</text>
<text x="153.6" y="154.3" transform="rotate(-90 153.6 154.3)">57</text>
<text x="185.4" y="155.6" transform="rotate(-90 185.4 155.6)">20</text>
<text x="187.9" y="155.6" transform="rotate(-90 187.9 155.6)">19 RUN</text>
<text x="187.9" y="155.6" transform="rotate(-90 187.9 155.6)">19</text>
<text x="190.5" y="155.6" transform="rotate(-90 190.5 155.6)">18</text>
<text x="193" y="155.6" transform="rotate(-90 193 155.6)">17</text>
<text x="195.6" y="155.6" transform="rotate(-90 195.6 155.6)">16</text>
<text x="198.1" y="155.6" transform="rotate(-90 198.1 155.6)">15</text>
<text x="200.6" y="155.6" transform="rotate(-90 200.6 155.6)">14</text>
<text x="203.2" y="155.6" transform="rotate(-90 203.2 155.6)">13</text>
<text x="205.7" y="155.6" transform="rotate(-90 205.7 155.6)">12</text>
<text x="208.3" y="155.6" transform="rotate(-90 208.3 155.6)">11</text>
<text x="210.8" y="155.6" transform="rotate(-90 210.8 155.6)">10</text>
<text x="213.3" y="155" transform="rotate(-90 213.3 155)">9</text>
<text x="215.9" y="155" transform="rotate(-90 215.9 155)">8</text>
<text x="218.4" y="155" transform="rotate(-90 218.4 155)">7</text>
<text x="221" y="155" transform="rotate(-90 221 155)">6</text>
<text x="223.5" y="155" transform="rotate(-90 223.5 155)">5</text>
<text x="226" y="155" transform="rotate(-90 226 155)">4</text>
<text x="228.6" y="155" transform="rotate(-90 228.6 155)">3</text>
<text x="231.1" y="155" transform="rotate(-90 231.1 155)">2</text>
<text x="233.7" y="155" transform="rotate(-90 233.7 155)">1</text>
<text x="119.4" y="157.6" transform="rotate(-90 119.4 157.6)">4</text>
<text x="121.9" y="157.6" transform="rotate(-90 121.9 157.6)">3</text>
<text x="124.4" y="157.6" transform="rotate(-90 124.4 157.6)">2</text>
<text x="127" y="157.6" transform="rotate(-90 127 157.6)">1</text>
</g>
<g font-size="1.3" fill="#0f0f0f">
<text x="67.3" y="51.9">USB_D-</text>
<text x="67.3" y="54.5">USB_D+</text>
<text x="128.1" y="86.4" transform="rotate(-90 128.1 86.4)">RUN</text>
<text x="112.8" y="93.9">USB_D-</text>
<text x="112.8" y="96.4">USB_D+</text>
<text x="102.7" y="138.1" transform="rotate(-90 102.7 138.1)">USB_BOOT</text>
</g>
<g font-size=".8" fill="#006464">
<text x="96.9" y="107.7">3</text>
<text x="96.3" y="112.8">1</text>
<text x="96.5" y="110.2">2</text>
<text x="96.3" y="115.3">0</text>
</g>
</svg>
